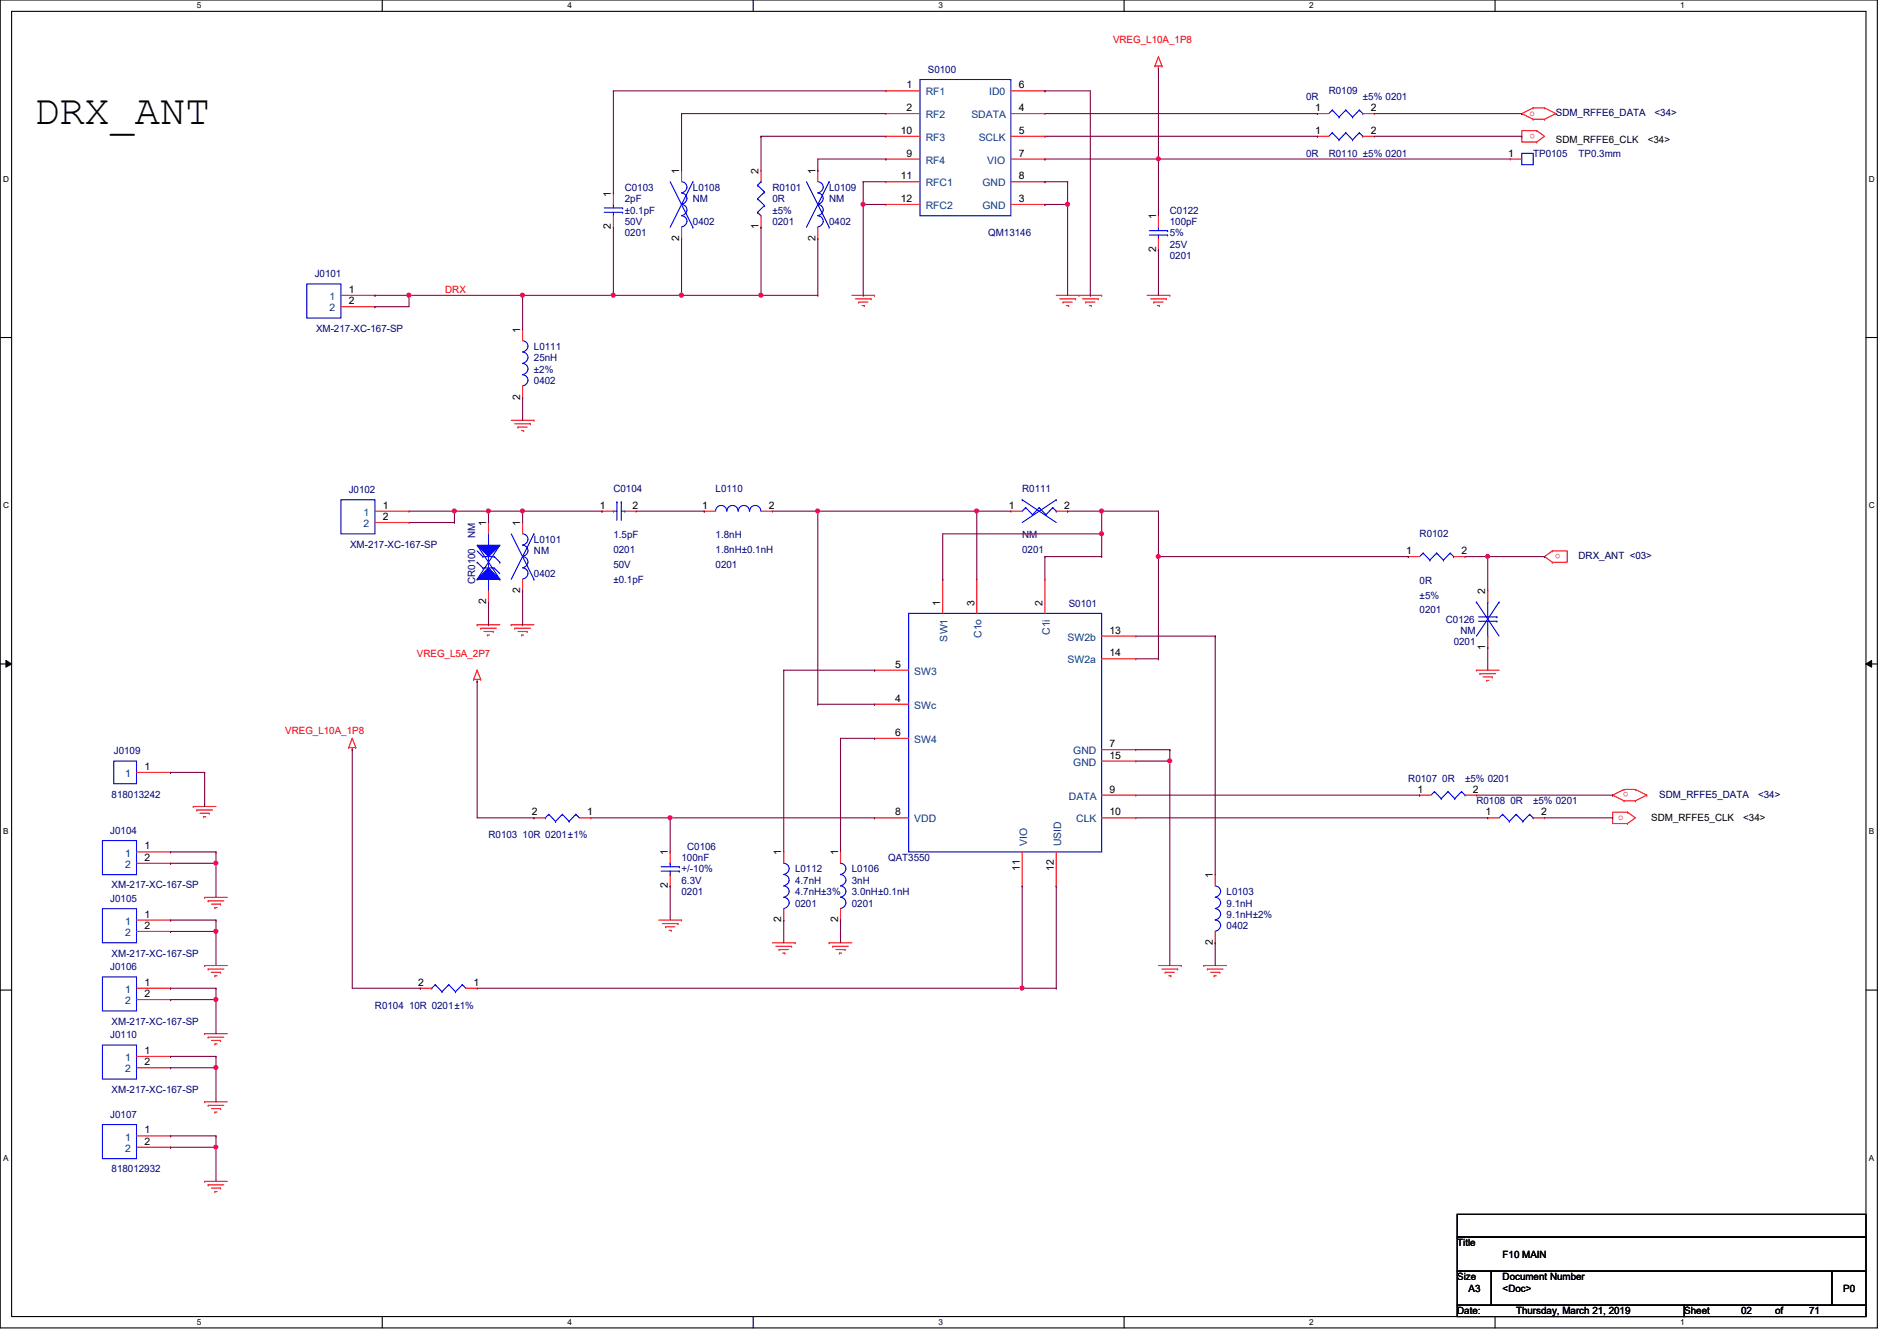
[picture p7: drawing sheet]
<svg xmlns="http://www.w3.org/2000/svg" width="297mm" height="210mm" viewBox="0 0 297 210" stroke-linecap="round" stroke-linejoin="round" font-family="sans-serif">
<path d="M0 0h294v207.9h-294zM1.8 1.8h290.4v204.3h-290.4z" fill="none" stroke="#000" stroke-width=".17"/>
<g fill="#fff">
<path d="M30.8 .2h.7v1.4h-.7z"/>
<path d="M30.8 206.2h.7v1.4h-.7z"/>
</g>
<path d="M59.9 0v1.8M59.9 206.1v1.8" fill="none" stroke="#000" stroke-width=".17"/>
<g fill="#fff">
<path d="M88.9 .2h.6v1.4h-.6z"/>
<path d="M88.9 206.2h.6v1.4h-.6z"/>
</g>
<path d="M117.9 0v1.8M117.9 206.1v1.8" fill="none" stroke="#000" stroke-width=".17"/>
<g fill="#fff">
<path d="M146.9 .2h.7v1.4h-.7z"/>
<path d="M146.9 206.2h.7v1.4h-.7z"/>
</g>
<path d="M176 0v1.8M176 206.1v1.8" fill="none" stroke="#000" stroke-width=".17"/>
<g fill="#fff">
<path d="M205 .2h.7v1.4h-.7z"/>
<path d="M205 206.2h.7v1.4h-.7z"/>
</g>
<path d="M234.1 0v1.8M234.1 206.1v1.8" fill="none" stroke="#000" stroke-width=".17"/>
<g fill="#fff">
<path d="M263.1 .2h.7v1.4h-.7z"/>
<path d="M263.1 206.2h.7v1.4h-.7z"/>
<path d="M.5 27.3h.9v1.4h-.9z"/>
<path d="M292.6 27.3h.9v1.4h-.9z"/>
<path d="M.5 78.4h.9v1.4h-.9z"/>
<path d="M292.6 78.4h.9v1.4h-.9z"/>
</g>
<path d="M0 52.8h1.8M292.2 52.8h1.8" fill="none" stroke="#000" stroke-width=".17"/>
<g fill="#fff">
<path d="M.5 129.5h.8v1.4h-.8z"/>
<path d="M292.6 129.5h.9v1.4h-.9z"/>
</g>
<path d="M0 103.9h1.8M292.2 103.9h1.8" fill="none" stroke="#000" stroke-width=".17"/>
<path d="M.9 103.4l.9 .5-.9 .5zM292.2 103.9l.9-.5v1z" fill="#000"/>
<path d="M.9 103.4l.9 .5-.9 .5zM292.2 103.9l.9-.5v1z" fill="none" stroke="#000" stroke-width=".16"/>
<g fill="#fff">
<path d="M.5 180.5h.8v1.4h-.8z"/>
<path d="M292.6 180.5h.9v1.4h-.9z"/>
</g>
<path d="M0 155h1.8M292.2 155h1.8M228.2 190.1h64v3.5h-64zM228.2 193.6h64v5.4h-64zM228.2 199h5.3v5.3h-5.3zM233.5 199h53.3v5.3h-53.3zM286.8 199h5.4v5.3h-5.4zM228.2 204.3h35.5v1.8h-35.5zM263.7 204.3h28.5v1.8h-28.5z" fill="none" stroke="#000" stroke-width=".17"/>
<g fill="none" stroke="#f00" stroke-width=".17">
<path d="M138.7 14.2h.1M138.7 17.8h.1M138.7 14.2h5.4M138.7 17.8h5.4M158.3 14.2h5.3M158.3 17.8h5.3M163.6 17.8h.1M163.6 14.2h.1M180.8 10.3h.1M180.8 10.3h1.1M181.4 10.7h.1M181.4 8.9h.1"/>
<path d="M181.4 10.3v.4M181.4 8.9l-.6 1.4M181.4 8.9l.5 1.4M181.9 10.3h.1M238.3 17.8h.1M238.3 17.8l1.8 .9M240.1 16.9h.1M240.1 18.7h.1M240.1 16.9l-1.8 .9M240.1 16.9h1.7M240.1 18.7h1.7M241.8 16.9h.1"/>
<path d="M241.8 18.7h.1M241.8 16.9l1.8 .9M243.6 17.8h.1M243.6 17.8l-1.8 .9M138.7 21.3h.1M138.7 24.9h.1M138.7 28.4h.1M138.7 32h.1M138.7 21.3h5.4M138.7 24.9h5.4M138.7 32h5.4M138.7 28.4h5.4"/>
<path d="M158.3 21.3h5.3M158.3 24.9h5.3M158.3 32h5.3M158.3 28.4h5.3M163.6 32h.1M163.6 21.3h.1M163.6 24.9h.1M163.6 28.4h.1M236.5 24.9h.1M236.5 24.9h1.8M240.6 22.2h.1M240.6 20.4h.1"/>
<path d="M240.6 20.4h-2.3v1.8h2.3M240.6 20.4l1.2 .9-1.2 .9M81.8 51.6h.1M81.8 51.6v1.7M133.4 46.2h3.5M133.9 46.8h2.5M134.4 47.3h.1M134.4 47.3h1.5M135 47.8h.3M135.3 47.8h.1M136.4 46.8h.1M136.9 46.2h.1"/>
<path d="M165.4 46.2h7.1M165.9 46.8h2.5M166.5 47.3h.1M166.5 47.3h1.4M167 47.8h.3M167.3 47.8h.1M168.4 46.8h.1M168.9 46.2h.1M169.5 46.8h2.5M170 47.3h.1M170 47.3h1.4M170.6 47.8h.3"/>
<path d="M170.9 47.8h.1M172 46.8h.1M172.5 46.2h.1M179.6 46.2h3.6M180.2 46.8h2.4M180.7 47.3h.1M180.7 47.3h1.4M181.2 47.8h.4M181.6 47.8h.1M182.6 46.8h.1M183.2 46.2h.1M80 65.8h3.6"/>
<path d="M80.6 66.3h2.5M81.1 66.8h.1M81.1 66.8h1.4M81.7 67.4h.3M81.8 62.2h.1M81.8 60.5v1.7M82 67.4h.1M83.1 66.3h.1M83.6 65.8h.1M74.7 97.8h.1M74.7 97.8h3.6M75.3 98.3h.1"/>
<path d="M75.3 98.3h2.4M75.8 98.8h1.4M76.3 99.4h.1M76.3 99.4h.4M77.2 98.8h.1M80 97.8h.1M80 97.8h3.6M80.6 98.3h.1M80.6 98.3h2.5M81.1 98.8h1.4M81.7 99.4h.1M81.7 99.4h.3"/>
<path d="M81.8 81.8h.1M81.8 92.5h.1M81.8 81.8v1.8M81.8 90.7v1.8M82.5 98.8h.1M233 92.5h.1M233 92.5v1.7M233 99.6v1.7M243.1 88h.1M243.1 86.2h.1M243.1 86.2h2.3v1.8h-2.3M243.1 86.2l-1.3 .9 1.3 .9"/>
<path d="M54.6 117h.1M54.6 117h1.1M55.2 117.3h.1M55.2 115.6h.1M55.2 117v.3M55.2 115.6l.5 1.4M55.2 115.6l-.6 1.4M55.7 117h.1M74.2 106.3h.1M74.2 106.3h1.1M74.7 106.7h.1M74.7 104.9h.1"/>
<path d="M74.7 106.3v.4M74.7 104.9l.6 1.4M74.7 104.9l-.5 1.4M75.3 106.3h.1M231.2 104.9h.1M231.2 104.9h3.5M231.7 105.5h.1M231.7 105.5h2.5M232.2 106h1.5M232.8 106.5h.1M232.8 106.5h.3M233 101.3h.1"/>
<path d="M233.7 106h.1M30.3 126.2h.1M30.3 126.2h3.5M30.8 126.8h.1M30.8 126.8h2.5M31.3 127.3h1.5M31.9 127.8h.1M31.9 127.8h.3M32.8 127.3h.1M122.7 133.3h.1M122.7 133.3v1.8M131.6 133.3h.1"/>
<path d="M131.6 133.3v1.8M190.3 136.9h.1M190.3 136.9v1.8M233 128h.1M233 128h1.7M240.1 128h1.7M241.8 128h.1M252.5 124.5h.1M252.5 124.5l1.8 .8M254.3 125.3h.1M254.3 123.6h.1M254.3 125.3h1.8"/>
<path d="M254.3 123.6h1.8M254.3 123.6l-1.8 .9M254.8 127.1h.1M254.8 128.9h.1M254.8 127.1h-2.3v1.8h2.3M254.8 127.1l1.3 .9-1.3 .9M256.1 125.3h.1M256.1 123.6h.1M256.1 123.6l1.7 .9M257.8 124.5h.1M257.8 124.5l-1.7 .8M32 151.1h.1"/>
<path d="M32 140.5h.1M32 151.1h3.6M32 140.5h3.6M32.6 151.7h.1M32.6 141h.1M32.6 151.7h2.4M32.6 141h2.4M33.1 152.2h1.4M33.1 141.5h1.4M33.7 152.7h.1M33.7 142.1h.1M33.7 152.7h.3"/>
<path d="M33.7 142.1h.3M34.5 152.2h.1M34.5 141.5h.1M103.2 144h3.5M103.7 144.6h2.5M104.2 145.1h.1M104.2 145.1h1.5M104.8 145.6h.3M105.1 145.6h.1M106.2 144.6h.1M106.7 144h.1M120.9 147.6h3.6"/>
<path d="M121.5 148.1h2.4M122 148.6h.1M122 148.6h1.4M122.6 149.2h.3M122.7 144h.1M122.7 142.2v1.8M122.9 149.2h.1M123.9 148.1h.1M124.5 147.6h.1M129.8 147.6h.1M129.8 147.6h3.6M130.4 148.1h.1"/>
<path d="M130.4 148.1h2.4M130.9 148.6h1.4M131.4 149.2h.1M131.4 149.2h.4M131.6 144h.1M131.6 142.2v1.8M132.3 148.6h.1M181.4 151.1h3.6M181.9 151.7h2.5M182.5 152.2h.1M182.5 152.2h1.4M183 152.7h.3"/>
<path d="M183.3 152.7h.1M184.4 151.7h.1M185 151.1h.1M188.5 151.1h.1M188.5 151.1h3.6M189.1 151.7h.1M189.1 151.7h2.4M189.6 152.2h1.4M190.1 152.7h.1M190.1 152.7h.4M190.3 147.6h.1M190.3 145.8v1.8"/>
<path d="M191 152.2h.1M21.4 177.8h5.3M21.4 179.6h5.3M26.7 177.8h.1M26.7 179.6h.1M32 161.8h.1M32 172.5h.1M32 161.8h3.6M32 172.5h3.6M32.6 162.3h.1M32.6 173h.1M32.6 162.3h2.4"/>
<path d="M32.6 173h2.4M33.1 162.9h1.4M33.1 173.5h1.4M33.7 163.4h.1M33.7 174.1h.1M33.7 163.4h.3M33.7 174.1h.3M34.5 162.9h.1M34.5 173.5h.1M32 184.9h.1M32 184.9h3.6M32.6 185.5h.1"/>
<path d="M32.6 185.5h2.4M33.1 186h1.4M33.7 186.5h.1M33.7 186.5h.3M34.5 186h.1"/>
</g>
<g fill="none" stroke="#00f" stroke-width=".17">
<path d="M144.1 12.4h14.2v21.4h-14.2zM238.3 24h1.8v1.8h-1.8zM81.8 53.3a.87 .87 0 0 1 .9 .9 .87 .87 0 0 1-.9 .9M81.8 55.1a.87 .87 0 0 1 .9 .9 .87 .87 0 0 1-.9 .9M81.8 56.9a.87 .87 0 0 1 .9 .9 .87 .87 0 0 1-.9 .8M81.8 58.7a.87 .87 0 0 1 .9 .8 .87 .87 0 0 1-.9 .9M80 83.6l3.6 7.1M81.8 83.6a.87 .87 0 0 1 .9 .8 .87 .87 0 0 1-.9 .9M81.8 85.3a.87 .87 0 0 1 .9 .9 .87 .87 0 0 1-.9 .9M81.8 87.1a.87 .87 0 0 1 .9 .9 .87 .87 0 0 1-.9 .9M81.8 88.9a.87 .87 0 0 1 .9 .9 .87 .87 0 0 1-.9 .8M83.6 83.6h.1"/>
<path d="M83.6 90.7h.1M83.6 83.6l-3.6 7.1M231.2 94.2h.1M231.2 94.2l3.5 5.4M231.5 97.2h2.9M231.5 96.6h2.9M233 99.6h.1M233 94.2h.1M233 94.2v2.4M233 97.2v2.4M234.4 97.2h.1M234.4 96.6h.1"/>
<path d="M234.7 94.2h.1M234.7 94.2l-3.5 5.4M122.7 135.1a.87 .87 0 0 1 .9 .9 .87 .87 0 0 1-.9 .9M122.7 136.9a.87 .87 0 0 1 .9 .9 .87 .87 0 0 1-.9 .8M122.7 138.7a.87 .87 0 0 1 .9 .9 .87 .87 0 0 1-.9 .8M131.6 135.1a.87 .87 0 0 1 .9 .9 .87 .87 0 0 1-.9 .9M131.6 136.9a.87 .87 0 0 1 .9 .9 .87 .87 0 0 1-.9 .8M131.6 138.7a.87 .87 0 0 1 .9 .9 .87 .87 0 0 1-.9 .8M190.3 138.7a.87 .87 0 0 1 .8 .9 .87 .87 0 0 1-.8 .8M235.3 127.5h.1M235.3 127.5l-.6 .5M235.3 127.5l1 1.1"/>
<path d="M236.3 128.6h.1M237.4 127.5h.1M237.4 127.5l-1.1 1.1M237.4 127.5l1.1 1.1M238.5 128.6h.1M239.5 127.5h.1M239.5 127.5l-1 1.1M239.5 127.5l.6 .5M240.1 128h.1M122.7 140.5a.87 .87 0 0 1 .9 .8 .87 .87 0 0 1-.9 .9M131.6 140.5a.87 .87 0 0 1 .9 .8 .87 .87 0 0 1-.9 .9M190.3 140.5a.87 .87 0 0 1 .8 .8 .87 .87 0 0 1-.8 .9"/>
<path d="M190.3 142.2a.87 .87 0 0 1 .8 .9 .87 .87 0 0 1-.8 .9M190.3 144a.87 .87 0 0 1 .8 .9 .87 .87 0 0 1-.8 .9M16 176h5.4v5.4h-5.4z"/>
</g>
<path d="M74.7 85.3h3.6l-1.8 1.8z" fill="#00f"/>
<path d="M74.7 85.3h3.6l-1.8 1.8zM74.7 86.2l.9 .9M75.6 87.1h.1M75.6 87.1h1.8M76.5 85.3h.1M76.5 88.9h.1M76.5 83.6v1.7M76.5 87.1v1.8M77.4 87.1h.1M77.4 87.1l.9 .9M78.3 88h.1" fill="none" stroke="#00f" stroke-width=".17"/>
<path d="M74.7 90.7l1.8-1.8 1.8 1.8z" fill="#00f"/>
<g fill="none" stroke="#00f" stroke-width=".17">
<path d="M208.6 17.2h.1M208.6 17.2l-.5 .6M208.6 17.2l1.1 1.1M209.7 18.3h.1M210.7 17.2h.1M210.7 17.2l-1 1.1M210.7 17.2l1.1 1.1M211.8 18.3h.1M212.8 17.2h.1M212.8 17.2l-1 1.1M212.8 17.2l.6 .6M213.4 17.8h.1"/>
<path d="M94.6 32.6h2.9M94.6 33.2h2.9M96.1 32h.1M96.1 33.8h.1M96.1 32v.6M96.1 33.2v.6M97.5 32.6h.1M97.5 33.2h.1M104.9 28.4l3.6 7.2M106.7 28.4a.87 .87 0 0 1 .9 .9 .87 .87 0 0 1-.9 .9M106.7 30.2a.87 .87 0 0 1 .9 .9 .87 .87 0 0 1-.9 .9M106.7 32a.87 .87 0 0 1 .9 .9 .87 .87 0 0 1-.9 .8"/>
<path d="M106.7 33.8a.87 .87 0 0 1 .9 .8 .87 .87 0 0 1-.9 .9M108.5 28.4h.1M108.5 35.6h.1M108.5 28.4l-3.6 7.2M118.6 33.2h.1M118.6 31.1h.1M118.6 29h.1M118.6 33.2l.6 .6M118.6 31.1l1.1 1.1M118.6 29l1.1 1.1M119.2 28.4h.1M119.2 28.4l-.6 .6"/>
<path d="M119.7 32.2h.1M119.7 30.1h.1M119.7 32.2l-1.1 1M119.7 30.1l-1.1 1M126.3 28.4l3.5 7.2M128.1 28.4a.87 .87 0 0 1 .8 .9 .87 .87 0 0 1-.8 .9M128.1 30.2a.87 .87 0 0 1 .8 .9 .87 .87 0 0 1-.8 .9M128.1 32a.87 .87 0 0 1 .8 .9 .87 .87 0 0 1-.8 .8M128.1 33.8a.87 .87 0 0 1 .8 .8 .87 .87 0 0 1-.8 .9M129.8 28.4h.1M129.8 35.6h.1M129.8 28.4l-3.5 7.2"/>
<path d="M180 36.1h2.8M180 36.8h2.8M181.4 35.6h.1M181.4 37.3h.1M181.4 35.6v.5M181.4 36.8v.5M182.8 36.1h.1M182.8 36.8h.1M208.6 20.8h.1M208.6 20.8l-.5 .5M208.6 20.8l1.1 1.1M209.7 21.9h.1"/>
<path d="M210.7 20.8h.1M210.7 20.8l-1 1.1M210.7 20.8l1.1 1.1M211.8 21.9h.1M212.8 20.8h.1M212.8 20.8l-1 1.1M212.8 20.8l.6 .5M213.4 21.3h.1M48 44.4h5.4v5.4h-5.4zM53.4 78.2h5.3v5.4h-5.3zM96.6 78.6h.1M96.6 78.6v2.8"/>
<path d="M97.3 78.6h.1M97.3 78.6v2.8M160.1 78.2h.1M160.1 78.2l5.3 3.6M160.6 79.5h.1M160.6 79.5l-.5 .5M160.6 79.5l1.1 1.1M162.7 79.5h.1M162.7 79.5l-1 1.1M162.7 79.5l1.1 1.1M164.8 79.5h.1M164.8 79.5l-1 1.1"/>
<path d="M164.8 79.5l.6 .5M165.4 78.2h.1M165.4 78.2l-5.3 3.6M74.7 90.7l1.8-1.8 1.8 1.8zM74.7 88h.1M74.7 90.7h.1M74.7 88l.9 .9M74.7 85.3l3.6 5.4M75.6 88.9h.1M75.6 88.9h1.8M76.5 92.5h.1M76.5 90.7v1.8"/>
<path d="M77.4 88.9h.1M77.4 88.9l.9 .9M78.3 90.7h.1M78.3 85.3l-3.6 5.4M96.1 80h.1M96.1 80h.5M97.3 80h.5M97.8 80h.1M112.1 80a.87 .87 0 0 1 .8-.9 .87 .87 0 0 1 .9 .9M113.8 80a.87 .87 0 0 1 .9-.9 .87 .87 0 0 1 .9 .9M115.6 80a.87 .87 0 0 1 .9-.9 .87 .87 0 0 1 .8 .9M117.4 80a.87 .87 0 0 1 .9-.9 .87 .87 0 0 1 .8 .9"/>
<path d="M142.3 96h30.2v37.3h-30.2zM161.7 80.6h.1M163.8 80.6h.1M165.4 80h.1M222.8 86.6h.1M222.8 86.6l-.5 .5M222.8 86.6l1.1 1.1M223.9 87.7h.1M225 86.6h.1M225 86.6l-1.1 1.1M225 86.6l1 1.1M226 87.7h.1"/>
<path d="M227.1 86.6h.1M227.1 86.6l-1.1 1.1M227.1 86.6l.5 .5M227.6 87.1h.1M17.8 119.1h3.6v3.6h-3.6zM16 131.6h5.4v5.3h-5.4zM85.4 128h.1M85.9 127.5h.1M85.9 127.5l1.1 1.1M85.9 127.5l-.5 .5M87 128.6h.1M88 127.5h.1"/>
<path d="M88 127.5l1.1 1.1M88 127.5l-1 1.1M89.1 128.6h.1M90.2 127.5h.1M90.2 127.5l.5 .5M90.2 127.5l-1.1 1.1M103.5 135.7h2.9M103.5 136.4h2.9M104.9 135.1h.1M104.9 136.9h.1M104.9 135.1v.6M104.9 136.4v.5"/>
<path d="M106.4 135.7h.1M106.4 136.4h.1M224.6 123.9h.1M224.6 123.9l-.5 .6M224.6 123.9l1.1 1.1M225.7 125h.1M226.7 123.9h.1M226.7 123.9l-1 1.1M226.7 123.9l1.1 1.1M227.8 125h.1M228.9 123.9h.1M228.9 123.9l-1.1 1.1"/>
<path d="M228.9 123.9l.5 .6M229.4 124.5h.1M16 142.2h5.4v5.4h-5.4zM16 152.9h5.4v5.3h-5.4zM67.6 154.7h.1M68.2 154.1h.1M68.2 154.1l1 1.1M68.2 154.1l-.6 .6M69.2 155.2h.1M70.3 154.1h.1M70.3 154.1l1 1.1M70.3 154.1l-1.1 1.1"/>
<path d="M71.3 155.2h.1M72.4 154.1h.1M72.4 154.1l.5 .6M72.4 154.1l-1.1 1.1M16 163.6h5.4v5.3h-5.4z"/>
</g>
<g fill="none" stroke="#f00" stroke-width=".17">
<path d="M206.3 17.8h.1M206.3 17.8h1.8M213.4 17.8h1.8M215.2 17.8h.1M96.1 30.2h.1M96.1 35.6h.1M96.1 30.2v1.8M96.1 33.8v1.8M106.7 26.7h.1M106.7 37.3h.1M106.7 26.7v1.7M106.7 35.6v1.7"/>
<path d="M119.2 35.6h.1M119.2 26.7h.1M119.2 26.7v1.7M119.2 33.8v1.8M128.1 26.7h.1M128.1 37.3h.1M128.1 26.7v1.7M128.1 35.6v1.7M181.4 33.8h.1M181.4 39.1h.1M181.4 33.8v1.8M181.4 37.3v1.8"/>
<path d="M206.3 21.3h.1M206.3 21.3h1.8M213.4 21.3h1.8M215.2 21.3h.1M53.4 46.2h5.3M53.4 48h5.3M58.7 46.2h.1M58.7 48h.1M58.7 80h5.3M58.7 81.8h5.3M64 80h.1M64 81.8h.1"/>
<path d="M76.5 81.8h.1M76.5 94.2h.1M76.5 81.8v1.8M76.5 92.5v1.7M94.3 80h.1M94.3 80h1.8M97.8 80h1.8M99.6 80h.1M110.3 80h.1M110.3 80h1.8M119.2 80h1.7M120.9 80h.1"/>
<path d="M147.6 90.7h.1M147.6 90.7v5.3M152.9 90.7h.1M152.9 90.7v5.3M158.3 80h.1M158.3 80h1.8M163.6 90.7h.1M163.6 90.7v5.3M165.4 80h1.8M167.2 80h.1M172.5 99.6h5.3M177.8 99.6h.1"/>
<path d="M220.5 87.1h.1M220.5 87.1h1.8M227.6 87.1h1.8M229.4 87.1h.1M136.9 110.2h.1M136.9 104.9h.1M136.9 115.6h.1M136.9 110.2h5.4M136.9 104.9h5.4M136.9 115.6h5.4M172.5 117.3h5.3M172.5 103.1h5.3"/>
<path d="M172.5 119.1h5.3M177.8 117.3h.1M177.8 103.1h.1M177.8 119.1h.1M21.4 120.9h5.3M21.4 133.3h5.3M21.4 135.1h5.3M26.7 120.9h.1M26.7 133.3h.1M26.7 135.1h.1M83.6 128h.1M83.6 128h1.8"/>
<path d="M90.7 128h1.8M92.5 128h.1M104.9 133.3h.1M104.9 138.7h.1M104.9 133.3v1.8M104.9 136.9v1.8M136.9 128h.1M136.9 128h5.4M160.1 138.7h.1M160.1 133.3v5.4M165.4 138.7h.1M165.4 133.3v5.4"/>
<path d="M172.5 124.5h5.3M172.5 128h5.3M177.8 124.5h.1M177.8 128h.1M222.3 124.5h.1M222.3 124.5h1.8M229.4 124.5h1.8M231.2 124.5h.1M21.4 144h5.3M21.4 145.8h5.3M21.4 154.7h5.3M21.4 156.5h5.3"/>
<path d="M26.7 144h.1M26.7 145.8h.1M26.7 154.7h.1M26.7 156.5h.1M65.8 154.7h.1M65.8 154.7h1.8M72.9 154.7h1.8M74.7 154.7h.1M21.4 165.4h5.3M21.4 167.1h5.3M26.7 165.4h.1M26.7 167.1h.1"/>
</g>
<path d="M33.8 156.5h.1M33.8 156.5v5.3" fill="none" stroke="#800040" stroke-width=".17"/>
<circle cx="33.8" cy="156.4" r=".32" fill="#f0f"/>
<circle cx="33.8" cy="156.4" r=".32" fill="none" stroke="#f0f" stroke-width=".17"/>
<g fill="none" stroke="#800040" stroke-width=".17">
<path d="M33.8 135.1h.1M33.8 135.1v5.4M26.7 156.5h.1M26.7 154.7h.1M26.7 145.8h.1M26.7 144h.1M26.7 154.7h7.1M26.7 145.8h7.1M26.7 144h7.1M33.8 145.8h.1M33.8 154.7h.1M33.8 144h.1"/>
<path d="M33.8 144v7.1M33.8 154.7v1.8h-7.1"/>
</g>
<circle cx="33.8" cy="145.8" r=".32" fill="#f0f"/>
<circle cx="33.8" cy="145.8" r=".32" fill="none" stroke="#f0f" stroke-width=".17"/>
<path d="M26.7 135.1h.1M26.7 135.1h7.1" fill="none" stroke="#800040" stroke-width=".17"/>
<circle cx="33.8" cy="135.1" r=".32" fill="#f0f"/>
<circle cx="33.8" cy="135.1" r=".32" fill="none" stroke="#f0f" stroke-width=".17"/>
<path d="M26.7 133.3h.1M26.7 120.9h.1M26.7 133.3h7.1M26.7 120.9h5.3M32 120.9h.1M32 120.9v5.3M33.8 133.3h.1M33.8 133.3v1.8M33.8 167.1h.1M33.8 167.1v5.4" fill="none" stroke="#800040" stroke-width=".17"/>
<circle cx="33.8" cy="167.1" r=".32" fill="#f0f"/>
<circle cx="33.8" cy="167.1" r=".32" fill="none" stroke="#f0f" stroke-width=".17"/>
<g fill="none" stroke="#800040" stroke-width=".17">
<path d="M106.7 37.3v8.9M119.2 21.3h.1M119.2 21.3h19.5M119.2 21.3v5.4M128.1 26.7h.1M138.7 24.9h.1M138.7 24.9h-10.6v1.8M81.8 46.2h.1M81.8 46.2h24.9M106.7 46.2h.1M26.7 167.1h.1M26.7 165.4h.1"/>
<path d="M26.7 165.4h7.1M33.8 165.4h.1M33.8 165.4v1.7h-7.1"/>
</g>
<circle cx="96" cy="46.2" r=".32" fill="#f0f"/>
<circle cx="96" cy="46.2" r=".32" fill="none" stroke="#f0f" stroke-width=".17"/>
<path d="M106.7 46.2h.1M106.7 46.2h12.5" fill="none" stroke="#800040" stroke-width=".17"/>
<circle cx="119.1" cy="46.2" r=".32" fill="#f0f"/>
<circle cx="119.1" cy="46.2" r=".32" fill="none" stroke="#f0f" stroke-width=".17"/>
<circle cx="106.7" cy="46.2" r=".32" fill="#f0f"/>
<circle cx="106.7" cy="46.2" r=".32" fill="none" stroke="#f0f" stroke-width=".17"/>
<g fill="none" stroke="#800040" stroke-width=".17">
<path d="M106.7 17.8h.1M106.7 17.8h32M106.7 17.8v8.9M163.6 14.2h.1M163.6 14.2h7.1M215.2 17.8h23.1M238.3 17.8h.1M96.1 35.6h.1M96.1 35.6v10.6M119.2 35.6h.1M119.2 35.6v10.6M135.2 32h.1"/>
<path d="M135.2 28.4h.1M135.2 28.4v3.6M135.2 28.4h3.5M163.6 28.4h.1M163.6 32h.1M163.6 28.4h3.6M167.2 28.4h.1M167.2 28.4v3.6h-3.6M215.2 21.3h23.1M238.3 21.3h.1M119.2 46.2h.1M119.2 46.2h8.9"/>
</g>
<circle cx="167.1" cy="32" r=".32" fill="#f0f"/>
<circle cx="167.1" cy="32" r=".32" fill="none" stroke="#f0f" stroke-width=".17"/>
<g fill="none" stroke="#800040" stroke-width=".17">
<path d="M96.1 14.2h.1M96.1 14.2h42.6M96.1 14.2v16M170.7 14.2v32M181.4 10.7h.1M181.4 10.7v23.1M96.1 30.2h.1M128.1 37.3v8.9M163.6 24.9h.1M163.6 24.9h17.8M167.2 32h.1M167.2 32v14.2"/>
<path d="M181.4 39.1h.1M181.4 24.9h.1M181.4 39.1v7.1M58.7 46.2h.1M58.7 46.2h23.1M64 46.2h.1M128.1 46.2h.1M170.7 46.2h.1"/>
</g>
<circle cx="81.8" cy="46.2" r=".32" fill="#f0f"/>
<circle cx="81.8" cy="46.2" r=".32" fill="none" stroke="#f0f" stroke-width=".17"/>
<circle cx="64" cy="46.2" r=".32" fill="#f0f"/>
<circle cx="64" cy="46.2" r=".32" fill="none" stroke="#f0f" stroke-width=".17"/>
<g fill="none" stroke="#800040" stroke-width=".17">
<path d="M163.6 17.8h42.7M206.3 17.8h.1M163.6 21.3h42.7M181.4 24.9h.1M181.4 24.9h55.1M206.3 21.3h.1M58.7 48h.1M64 46.2h.1M64 46.2v1.8h-5.3M81.8 46.2h.1M81.8 46.2v5.4M81.8 62.2h.1"/>
<path d="M81.8 62.2v3.6"/>
</g>
<circle cx="181.4" cy="24.9" r=".32" fill="#f0f"/>
<circle cx="181.4" cy="24.9" r=".32" fill="none" stroke="#f0f" stroke-width=".17"/>
<path d="M81.8 80h.1M81.8 80h12.5M81.8 80v1.8M94.3 80h.1M99.6 80h10.7M110.3 80h.1" fill="none" stroke="#800040" stroke-width=".17"/>
<circle cx="81.8" cy="80" r=".32" fill="#f0f"/>
<circle cx="81.8" cy="80" r=".32" fill="none" stroke="#f0f" stroke-width=".17"/>
<path d="M104.9 128h32M136.9 128h.1M231.2 124.5h21.3M241.8 128h10.7M252.5 124.5h.1M252.5 128h.1" fill="none" stroke="#800040" stroke-width=".17"/>
<circle cx="104.9" cy="128" r=".32" fill="#f0f"/>
<circle cx="104.9" cy="128" r=".32" fill="none" stroke="#f0f" stroke-width=".17"/>
<path d="M92.5 128h12.4M104.9 128h.1M104.9 138.7h.1M104.9 128v5.3M104.9 138.7v5.3M74.7 154.7h85.4M160.1 154.7h.1" fill="none" stroke="#800040" stroke-width=".17"/>
<circle cx="160" cy="154.7" r=".32" fill="#f0f"/>
<circle cx="160" cy="154.7" r=".32" fill="none" stroke="#f0f" stroke-width=".17"/>
<path d="M71.2 80h5.3M76.5 80h.1M55.2 154.7h10.6M65.8 154.7h.1" fill="none" stroke="#800040" stroke-width=".17"/>
<circle cx="71.1" cy="80" r=".32" fill="#f0f"/>
<circle cx="71.1" cy="80" r=".32" fill="none" stroke="#f0f" stroke-width=".17"/>
<circle cx="76.5" cy="80" r=".32" fill="#f0f"/>
<circle cx="76.5" cy="80" r=".32" fill="none" stroke="#f0f" stroke-width=".17"/>
<path d="M181.4 87.1h39.1M220.5 87.1h.1M229.4 87.1h3.6M233 87.1h.1" fill="none" stroke="#800040" stroke-width=".17"/>
<circle cx="181.4" cy="87.1" r=".32" fill="#f0f"/>
<circle cx="181.4" cy="87.1" r=".32" fill="none" stroke="#f0f" stroke-width=".17"/>
<g fill="none" stroke="#800040" stroke-width=".17">
<path d="M233 87.1h.1M233 87.1v5.4M55.2 117.3h.1M55.2 117.3v37.4M74.7 106.7h.1M74.7 106.7v21.3h8.9M122.7 104.9h.1M122.7 104.9v28.4M131.6 115.6h.1M131.6 115.6h5.3M131.6 115.6v17.7M136.9 115.6h.1"/>
<path d="M177.8 117.3h5.4M177.8 119.1h5.4M183.2 117.3h.1M183.2 119.1h.1M183.2 117.3v33.8M233 101.3h.1M233 101.3v3.6M83.6 128h.1M160.1 138.7h.1M160.1 138.7v16h5.3M165.4 138.7h.1M165.4 138.7v16"/>
<path d="M177.8 128h55.2M177.8 124.5h44.5M222.3 124.5h.1M233 128h.1M122.7 144h.1M122.7 144v3.6M131.6 144h.1M131.6 144v3.6M165.4 154.7h.1M190.3 147.6h.1M190.3 147.6v3.5"/>
</g>
<circle cx="183.1" cy="119.1" r=".32" fill="#f0f"/>
<circle cx="183.1" cy="119.1" r=".32" fill="none" stroke="#f0f" stroke-width=".17"/>
<g fill="none" stroke="#800040" stroke-width=".17">
<path d="M128.1 80h24.8M147.6 90.7h.1M147.6 83.6v7.1M152.9 80h.1M152.9 80v10.7M163.6 87.1h.1M163.6 87.1v3.6M177.8 99.6h12.5M181.4 87.1h.1M181.4 87.1v16M190.3 99.6h.1M190.3 99.6v37.3"/>
<path d="M177.8 103.1h3.6M181.4 103.1h.1"/>
</g>
<circle cx="152.9" cy="80" r=".32" fill="#f0f"/>
<circle cx="152.9" cy="80" r=".32" fill="none" stroke="#f0f" stroke-width=".17"/>
<path d="M128.1 80v30.2M128.1 110.2h.1" fill="none" stroke="#800040" stroke-width=".17"/>
<circle cx="128" cy="80" r=".32" fill="#f0f"/>
<circle cx="128" cy="80" r=".32" fill="none" stroke="#f0f" stroke-width=".17"/>
<path d="M81.8 97.8h.1M81.8 92.5v5.3M233 87.1h8.8M241.8 87.1h.1M122.7 104.9h14.2M128.1 110.2h8.8M136.9 110.2h.1M136.9 104.9h.1" fill="none" stroke="#800040" stroke-width=".17"/>
<circle cx="232.9" cy="87.1" r=".32" fill="#f0f"/>
<circle cx="232.9" cy="87.1" r=".32" fill="none" stroke="#f0f" stroke-width=".17"/>
<path d="M147.6 83.6h24.9M152.9 80h.1M152.9 80h5.4M163.6 87.1h8.9M167.2 80h.1M167.2 80h5.3M172.5 87.1h.1M172.5 83.6h.1M181.4 87.1h.1M181.4 80v7.1" fill="none" stroke="#800040" stroke-width=".17"/>
<circle cx="172.5" cy="83.5" r=".32" fill="#f0f"/>
<circle cx="172.5" cy="83.5" r=".32" fill="none" stroke="#f0f" stroke-width=".17"/>
<path d="M172.5 80h.1M172.5 80v3.6" fill="none" stroke="#800040" stroke-width=".17"/>
<circle cx="172.5" cy="80" r=".32" fill="#f0f"/>
<circle cx="172.5" cy="80" r=".32" fill="none" stroke="#f0f" stroke-width=".17"/>
<g fill="none" stroke="#800040" stroke-width=".17">
<path d="M135.2 32h.1M135.2 32h3.5M135.2 32v14.2M135.2 46.2h.1M64 80h7.2M64 81.8h7.2M71.2 80h.1M71.2 81.8h.1M71.2 80v1.8M120.9 80h7.2M128.1 80h.1M172.5 83.6h.1"/>
<path d="M172.5 83.6v3.5M172.5 80h8.9M181.4 80h.1"/>
</g>
<circle cx="135.1" cy="32" r=".32" fill="#f0f"/>
<circle cx="135.1" cy="32" r=".32" fill="none" stroke="#f0f" stroke-width=".17"/>
<path d="M76.5 80h.1M76.5 97.8h.1M76.5 80v1.8M76.5 94.2v3.6M76.5 80h5.3M81.8 80h.1M33.8 179.6h.1M33.8 179.6v5.3" fill="none" stroke="#800040" stroke-width=".17"/>
<circle cx="33.8" cy="179.6" r=".32" fill="#f0f"/>
<circle cx="33.8" cy="179.6" r=".32" fill="none" stroke="#f0f" stroke-width=".17"/>
<path d="M26.7 179.6h.1M26.7 177.8h.1M26.7 177.8h7.1M33.8 177.8h.1M33.8 177.8v1.8h-7.1" fill="none" stroke="#800040" stroke-width=".17"/>
<circle cx="33.8" cy="156.4" r=".32" fill="#f0f"/>
<circle cx="33.8" cy="156.4" r=".32" fill="none" stroke="#f0f" stroke-width=".17"/>
<circle cx="33.8" cy="145.8" r=".32" fill="#f0f"/>
<circle cx="33.8" cy="145.8" r=".32" fill="none" stroke="#f0f" stroke-width=".17"/>
<circle cx="33.8" cy="135.1" r=".32" fill="#f0f"/>
<circle cx="33.8" cy="135.1" r=".32" fill="none" stroke="#f0f" stroke-width=".17"/>
<circle cx="33.8" cy="167.1" r=".32" fill="#f0f"/>
<circle cx="33.8" cy="167.1" r=".32" fill="none" stroke="#f0f" stroke-width=".17"/>
<circle cx="96" cy="46.2" r=".32" fill="#f0f"/>
<circle cx="96" cy="46.2" r=".32" fill="none" stroke="#f0f" stroke-width=".17"/>
<circle cx="119.1" cy="46.2" r=".32" fill="#f0f"/>
<circle cx="119.1" cy="46.2" r=".32" fill="none" stroke="#f0f" stroke-width=".17"/>
<circle cx="106.7" cy="46.2" r=".32" fill="#f0f"/>
<circle cx="106.7" cy="46.2" r=".32" fill="none" stroke="#f0f" stroke-width=".17"/>
<circle cx="167.1" cy="32" r=".32" fill="#f0f"/>
<circle cx="167.1" cy="32" r=".32" fill="none" stroke="#f0f" stroke-width=".17"/>
<circle cx="81.8" cy="46.2" r=".32" fill="#f0f"/>
<circle cx="81.8" cy="46.2" r=".32" fill="none" stroke="#f0f" stroke-width=".17"/>
<circle cx="64" cy="46.2" r=".32" fill="#f0f"/>
<circle cx="64" cy="46.2" r=".32" fill="none" stroke="#f0f" stroke-width=".17"/>
<circle cx="181.4" cy="24.9" r=".32" fill="#f0f"/>
<circle cx="181.4" cy="24.9" r=".32" fill="none" stroke="#f0f" stroke-width=".17"/>
<circle cx="81.8" cy="80" r=".32" fill="#f0f"/>
<circle cx="81.8" cy="80" r=".32" fill="none" stroke="#f0f" stroke-width=".17"/>
<circle cx="104.9" cy="128" r=".32" fill="#f0f"/>
<circle cx="104.9" cy="128" r=".32" fill="none" stroke="#f0f" stroke-width=".17"/>
<circle cx="160" cy="154.7" r=".32" fill="#f0f"/>
<circle cx="160" cy="154.7" r=".32" fill="none" stroke="#f0f" stroke-width=".17"/>
<circle cx="71.1" cy="80" r=".32" fill="#f0f"/>
<circle cx="71.1" cy="80" r=".32" fill="none" stroke="#f0f" stroke-width=".17"/>
<circle cx="76.5" cy="80" r=".32" fill="#f0f"/>
<circle cx="76.5" cy="80" r=".32" fill="none" stroke="#f0f" stroke-width=".17"/>
<circle cx="181.4" cy="87.1" r=".32" fill="#f0f"/>
<circle cx="181.4" cy="87.1" r=".32" fill="none" stroke="#f0f" stroke-width=".17"/>
<circle cx="183.1" cy="119.1" r=".32" fill="#f0f"/>
<circle cx="183.1" cy="119.1" r=".32" fill="none" stroke="#f0f" stroke-width=".17"/>
<circle cx="152.9" cy="80" r=".32" fill="#f0f"/>
<circle cx="152.9" cy="80" r=".32" fill="none" stroke="#f0f" stroke-width=".17"/>
<circle cx="128" cy="80" r=".32" fill="#f0f"/>
<circle cx="128" cy="80" r=".32" fill="none" stroke="#f0f" stroke-width=".17"/>
<circle cx="232.9" cy="87.1" r=".32" fill="#f0f"/>
<circle cx="232.9" cy="87.1" r=".32" fill="none" stroke="#f0f" stroke-width=".17"/>
<circle cx="172.5" cy="83.5" r=".32" fill="#f0f"/>
<circle cx="172.5" cy="83.5" r=".32" fill="none" stroke="#f0f" stroke-width=".17"/>
<circle cx="172.5" cy="80" r=".32" fill="#f0f"/>
<circle cx="172.5" cy="80" r=".32" fill="none" stroke="#f0f" stroke-width=".17"/>
<circle cx="135.1" cy="32" r=".32" fill="#f0f"/>
<circle cx="135.1" cy="32" r=".32" fill="none" stroke="#f0f" stroke-width=".17"/>
<circle cx="33.8" cy="179.6" r=".32" fill="#f0f"/>
<circle cx="33.8" cy="179.6" r=".32" fill="none" stroke="#f0f" stroke-width=".17"/>
<text font-size="6.6" x="5.4" y="19.5">DRX_ANT</text>
<g font-size="1.6" fill="#000080">
<text x="145.3" y="11.4">S0100</text>
<text x="204.5" y="15.7">0R</text>
<text x="208.1" y="14.8">R0109</text>
<text x="213.4" y="15.7">±5% 0201</text>
<text x="97.8" y="29.9">C0103</text>
<text x="108.5" y="29.9">L0108</text>
<text x="120.9" y="29.9">R0101</text>
<text x="129.8" y="29.9">L0109</text>
<text x="204.5" y="24.6">0R</text>
<text x="208.1" y="24.6">R0110 ±5% 0201</text>
<text x="240.1" y="24.6">TP0105</text>
<text x="247.2" y="24.6">TP0.3mm</text>
<text x="97.8" y="31.7">2pF</text>
<text x="97.8" y="35.2">50V</text>
<text x="97.8" y="33.4">±0.1pF</text>
<text x="108.5" y="31.7">NM</text>
<text x="108.5" y="35.2">0402</text>
<text x="120.9" y="31.7">0R</text>
<text x="120.9" y="33.4">±5%</text>
<text x="120.9" y="35.2">0201</text>
<text x="129.8" y="31.7">NM</text>
<text x="129.8" y="35.2">0402</text>
<text x="183.2" y="33.4">C0122</text>
<text x="183.2" y="35.2">100pF</text>
<text x="97.8" y="37">0201</text>
<text x="154.7" y="37">QM13146</text>
<text x="183.2" y="40.6">0201</text>
<text x="183.2" y="38.8">25V</text>
<text x="183.2" y="37">5%</text>
<text x="49.3" y="43.4">J0101</text>
<text x="49.5" y="51.9">XM-217-XC-167-SP</text>
<text x="83.6" y="54.8">L0111</text>
<text x="83.6" y="56.6">25nH</text>
<text x="83.6" y="58.3">±2%</text>
<text x="83.6" y="60.1">0402</text>
<text x="54.6" y="77.2">J0102</text>
<text x="96.1" y="77">C0104</text>
<text x="112.1" y="77">L0110</text>
<text x="160.1" y="77">R0111</text>
<text x="54.8" y="85.7">XM-217-XC-167-SP</text>
<text x="74.4" y="84.3" transform="rotate(-90 74.4 84.3)">NM</text>
<text x="83.6" y="85">L0101</text>
<text x="83.6" y="86.8">NM</text>
<text x="96.1" y="84.3">1.5pF</text>
<text x="96.1" y="86.6">0201</text>
<text x="96.1" y="88.9">50V</text>
<text x="112.1" y="84.3">1.8nH</text>
<text x="112.1" y="86.6">1.8nH±0.1nH</text>
<text x="112.1" y="88.9">0201</text>
<text x="160.1" y="84.3">NM</text>
<text x="160.1" y="86.6">0201</text>
<text x="222.3" y="84.1">R0102</text>
<text x="74.4" y="91.4" transform="rotate(-90 74.4 91.4)">CR0100</text>
<text x="83.6" y="90.3">0402</text>
<text x="96.1" y="91.2">±0.1pF</text>
<text x="167.3" y="95">S0101</text>
<text x="222.3" y="91.4">0R</text>
<text x="222.3" y="93.7">±5%</text>
<text x="222.3" y="96">0201</text>
<text x="226.4" y="97.5">C0126</text>
<text x="227.6" y="101">0201</text>
<text x="228.7" y="99.2">NM</text>
<text x="17.8" y="118.1">J0109</text>
<text x="17.5" y="124.8">818013242</text>
<text x="220.5" y="122.3">R0107 0R</text>
<text x="229.4" y="122.3">±5% 0201</text>
<text x="231.2" y="125.9">R0108 0R</text>
<text x="240.1" y="125.9">±5% 0201</text>
<text x="17.3" y="130.5">J0104</text>
<text x="76.5" y="131.2">R0103 10R 0201±1%</text>
<text x="106.7" y="134.8">100nF</text>
<text x="106.7" y="136.6">+/-10%</text>
<text x="107.6" y="133">C0106</text>
<text x="124.5" y="136.6">L0112</text>
<text x="133.4" y="136.6">L0106</text>
<text x="139.1" y="134.8">QAT3550</text>
<text x="17.3" y="141.2">J0105</text>
<text x="17.5" y="139.1">XM-217-XC-167-SP</text>
<text x="106.7" y="140.1">0201</text>
<text x="106.7" y="138.3">6.3V</text>
<text x="124.5" y="138.3">4.7nH</text>
<text x="124.5" y="140.1">4.7nH±3%</text>
<text x="124.5" y="141.9">0201</text>
<text x="133.4" y="138.3">3nH</text>
<text x="133.4" y="140.1">3.0nH±0.1nH</text>
<text x="133.4" y="141.9">0201</text>
<text x="192.1" y="140.1">L0103</text>
<text x="192.1" y="141.9">9.1nH</text>
<text x="192.1" y="143.7">9.1nH±2%</text>
<text x="17.5" y="149.7">XM-217-XC-167-SP</text>
<text x="192.1" y="145.5">0402</text>
<text x="17.3" y="151.8">J0106</text>
<text x="17.5" y="160.4">XM-217-XC-167-SP</text>
<text x="58.7" y="157.9">R0104 10R 0201±1%</text>
<text x="17.3" y="162.5">J0110</text>
<text x="17.5" y="171.1">XM-217-XC-167-SP</text>
<text x="17.3" y="175">J0107</text>
<text x="17.5" y="183.5">818012932</text>
</g>
<g font-size="1.6" fill="#f00">
<text x="174.3" y="6.8">VREG_L10A_1P8</text>
<text x="239.5" y="18.1">o</text>
<text x="240.4" y="20.9" transform="rotate(180 240.4 20.9)">o</text>
<text x="69.7" y="45.9">DRX</text>
<text x="244.3" y="86.7" transform="rotate(180 244.3 86.7)">o</text>
<text x="65.3" y="102.8">VREG_L5A_2P7</text>
<text x="44.7" y="114.9">VREG_L10A_1P8</text>
<text x="255" y="124" transform="rotate(180 255 124)">o</text>
<text x="253.4" y="128.4">o</text>
</g>
<g font-size="1.6">
<text x="141.9" y="13.8">1</text>
<text x="141.9" y="17.4">2</text>
<text x="159.5" y="17.4">4</text>
<text x="159.5" y="13.8">6</text>
<text x="205.9" y="17.4">1</text>
<text x="214.6" y="17.4">2</text>
<text x="141.1" y="21">10</text>
<text x="159.5" y="21">5</text>
<text x="205.9" y="21">1</text>
<text x="214.6" y="21">2</text>
<text x="243.6" y="22.4">SDM_RFFE6_CLK</text>
<text x="258" y="22.4">&lt;34&gt;</text>
<text x="106.3" y="27.2" transform="rotate(-90 106.3 27.2)">1</text>
<text x="118.8" y="27.2" transform="rotate(-90 118.8 27.2)">2</text>
<text x="127.7" y="27.2" transform="rotate(-90 127.7 27.2)">1</text>
<text x="141.1" y="28.1">11</text>
<text x="141.9" y="24.5">9</text>
<text x="159.5" y="24.5">7</text>
<text x="159.5" y="28.1">8</text>
<text x="236.2" y="24.5">1</text>
<text x="95.7" y="35.9" transform="rotate(-90 95.7 35.9)">2</text>
<text x="95.7" y="30.8" transform="rotate(-90 95.7 30.8)">1</text>
<text x="118.8" y="35.9" transform="rotate(-90 118.8 35.9)">1</text>
<text x="141.1" y="31.6">12</text>
<text x="159.5" y="31.6">3</text>
<text x="181" y="34.3" transform="rotate(-90 181 34.3)">1</text>
<text x="106.3" y="37.7" transform="rotate(-90 106.3 37.7)">2</text>
<text x="127.7" y="37.7" transform="rotate(-90 127.7 37.7)">2</text>
<text x="181" y="39.5" transform="rotate(-90 181 39.5)">2</text>
<text x="54.6" y="45.8">1</text>
<text x="54.6" y="47.6">2</text>
<text x="81.4" y="52.1" transform="rotate(-90 81.4 52.1)">1</text>
<text x="81.4" y="62.6" transform="rotate(-90 81.4 62.6)">2</text>
<text x="59.9" y="79.6">1</text>
<text x="59.9" y="81.4">2</text>
<text x="76.1" y="82.3" transform="rotate(-90 76.1 82.3)">1</text>
<text x="81.4" y="82.3" transform="rotate(-90 81.4 82.3)">1</text>
<text x="93.9" y="79.6">1</text>
<text x="99.1" y="79.6">2</text>
<text x="109.9" y="79.6">1</text>
<text x="120.4" y="79.6">2</text>
<text x="157.9" y="79.6">1</text>
<text x="166.6" y="79.6">2</text>
<text x="220.2" y="86.7">1</text>
<text x="228.9" y="86.7">2</text>
<text x="76.1" y="94.6" transform="rotate(-90 76.1 94.6)">2</text>
<text x="81.4" y="92.8" transform="rotate(-90 81.4 92.8)">2</text>
<text x="147.2" y="94.8" transform="rotate(-90 147.2 94.8)">1</text>
<text x="152.6" y="94.8" transform="rotate(-90 152.6 94.8)">3</text>
<text x="163.2" y="94.8" transform="rotate(-90 163.2 94.8)">2</text>
<text x="232.6" y="93" transform="rotate(-90 232.6 93)">2</text>
<text x="173.7" y="99.2">13</text>
<text x="232.6" y="101.7" transform="rotate(-90 232.6 101.7)">1</text>
<text x="140.2" y="104.5">5</text>
<text x="173.7" y="102.7">14</text>
<text x="140.2" y="109.9">4</text>
<text x="140.2" y="115.2">6</text>
<text x="173.7" y="117">7</text>
<text x="173.7" y="118.7">15</text>
<text x="22.6" y="120.5">1</text>
<text x="173.7" y="124.1">9</text>
<text x="222" y="124.1">1</text>
<text x="230.6" y="124.1">2</text>
<text x="83.3" y="127.6">2</text>
<text x="91.9" y="127.6">1</text>
<text x="140.2" y="127.6">8</text>
<text x="173.7" y="127.6">10</text>
<text x="232.6" y="127.6">1</text>
<text x="241.3" y="127.6">2</text>
<text x="258.6" y="128.6">SDM_RFFE5_CLK</text>
<text x="273" y="128.6">&lt;34&gt;</text>
<text x="22.6" y="133">1</text>
<text x="22.6" y="134.7">2</text>
<text x="104.6" y="133.9" transform="rotate(-90 104.6 133.9)">1</text>
<text x="122.3" y="133.9" transform="rotate(-90 122.3 133.9)">1</text>
<text x="131.2" y="133.9" transform="rotate(-90 131.2 133.9)">1</text>
<text x="159.7" y="136.4" transform="rotate(-90 159.7 136.4)">11</text>
<text x="165" y="136.4" transform="rotate(-90 165 136.4)">12</text>
<text x="189.9" y="137.5" transform="rotate(-90 189.9 137.5)">1</text>
<text x="22.6" y="143.6">1</text>
<text x="104.6" y="139" transform="rotate(-90 104.6 139)">2</text>
<text x="22.6" y="145.4">2</text>
<text x="122.3" y="144.4" transform="rotate(-90 122.3 144.4)">2</text>
<text x="131.2" y="144.4" transform="rotate(-90 131.2 144.4)">2</text>
<text x="189.9" y="147.9" transform="rotate(-90 189.9 147.9)">2</text>
<text x="22.6" y="154.3">1</text>
<text x="65.5" y="154.3">2</text>
<text x="74.2" y="154.3">1</text>
<text x="22.6" y="156.1">2</text>
<text x="22.6" y="165">1</text>
<text x="22.6" y="166.8">2</text>
<text x="22.6" y="177.4">1</text>
<text x="22.6" y="179.2">2</text>
<text x="228.2" y="195.1">Title</text>
<text x="235.3" y="196.8">F10 MAIN</text>
<text x="228.2" y="200.4">Size</text>
<text x="230" y="202.2">A3</text>
<text x="235.3" y="202.2">&lt;Doc&gt;</text>
<text x="235.3" y="200.4">Document Number</text>
<text x="288.6" y="202.2">P0</text>
<text x="228.2" y="205.7">Date:</text>
<text x="237.4" y="205.7">Thursday, March 21, 2019</text>
<text x="263.7" y="205.7">Sheet</text>
<text x="272.6" y="205.7">02</text>
<text x="278" y="205.7">of</text>
<text x="283.3" y="205.7">71</text>
</g>
<g font-size="1.6" fill="#004080">
<text x="144.9" y="14.9">RF1</text>
<text x="154.9" y="14.9">ID0</text>
<text x="144.9" y="18.5">RF2</text>
<text x="144.9" y="22.1">RF3</text>
<text x="152.1" y="18.5">SDATA</text>
<text x="153.2" y="22.1">SCLK</text>
<text x="144.9" y="25.6">RF4</text>
<text x="144.9" y="29.2">RFC1</text>
<text x="153.8" y="29.2">GND</text>
<text x="154.6" y="25.6">VIO</text>
<text x="144.9" y="32.7">RFC2</text>
<text x="153.8" y="32.7">GND</text>
<text x="51.6" y="46.9">1</text>
<text x="51.6" y="48.7">2</text>
<text x="56.9" y="80.7">1</text>
<text x="56.9" y="82.5">2</text>
<text x="148.4" y="100.4" transform="rotate(-90 148.4 100.4)">SW1</text>
<text x="153.7" y="99.9" transform="rotate(-90 153.7 99.9)">C1o</text>
<text x="164.4" y="99.4" transform="rotate(-90 164.4 99.4)">C1i</text>
<text x="167.2" y="100.3">SW2b</text>
<text x="143.2" y="105.6">SW3</text>
<text x="167.2" y="103.8">SW2a</text>
<text x="143.2" y="111">SWc</text>
<text x="143.2" y="116.3">SW4</text>
<text x="168.1" y="118.1">GND</text>
<text x="168.1" y="119.8">GND</text>
<text x="19.6" y="121.6">1</text>
<text x="167.4" y="125.2">DATA</text>
<text x="143.2" y="128.7">VDD</text>
<text x="168.5" y="128.7">CLK</text>
<text x="19.6" y="134.1">1</text>
<text x="19.6" y="135.8">2</text>
<text x="160.8" y="132.5" transform="rotate(-90 160.8 132.5)">VIO</text>
<text x="166.2" y="132.5" transform="rotate(-90 166.2 132.5)">USID</text>
<text x="19.6" y="144.7">1</text>
<text x="19.6" y="146.5">2</text>
<text x="19.6" y="155.4">1</text>
<text x="19.6" y="157.2">2</text>
<text x="19.6" y="166.1">1</text>
<text x="19.6" y="167.9">2</text>
<text x="19.6" y="178.5">1</text>
<text x="19.6" y="180.3">2</text>
</g>
<g font-size="1.6" fill="#000040">
<text x="243.6" y="18.2">SDM_RFFE6_DATA</text>
<text x="259.1" y="18.2">&lt;34&gt;</text>
<text x="247.2" y="87.5">DRX_ANT &lt;03&gt;</text>
<text x="259.8" y="124.8">SDM_RFFE5_DATA</text>
<text x="275.3" y="124.8">&lt;34&gt;</text>
</g>
<g font-size="1.3">
<text x="30.8" y="1.3">5</text>
<text x="88.9" y="1.3">4</text>
<text x="146.9" y="1.3">3</text>
<text x="205" y="1.3">2</text>
<text x="263.1" y="1.3">1</text>
<text x=".5" y="28.4">D</text>
<text x="292.6" y="28.4">D</text>
<text x=".5" y="79.5">C</text>
<text x="292.6" y="79.5">C</text>
<text x=".5" y="130.6">B</text>
<text x="292.6" y="130.6">B</text>
<text x=".5" y="181.7">A</text>
<text x="292.6" y="181.7">A</text>
<text x="30.8" y="207.4">5</text>
<text x="88.9" y="207.4">4</text>
<text x="146.9" y="207.4">3</text>
<text x="205" y="207.4">2</text>
<text x="263.1" y="207.4">1</text>
</g>
</svg>
